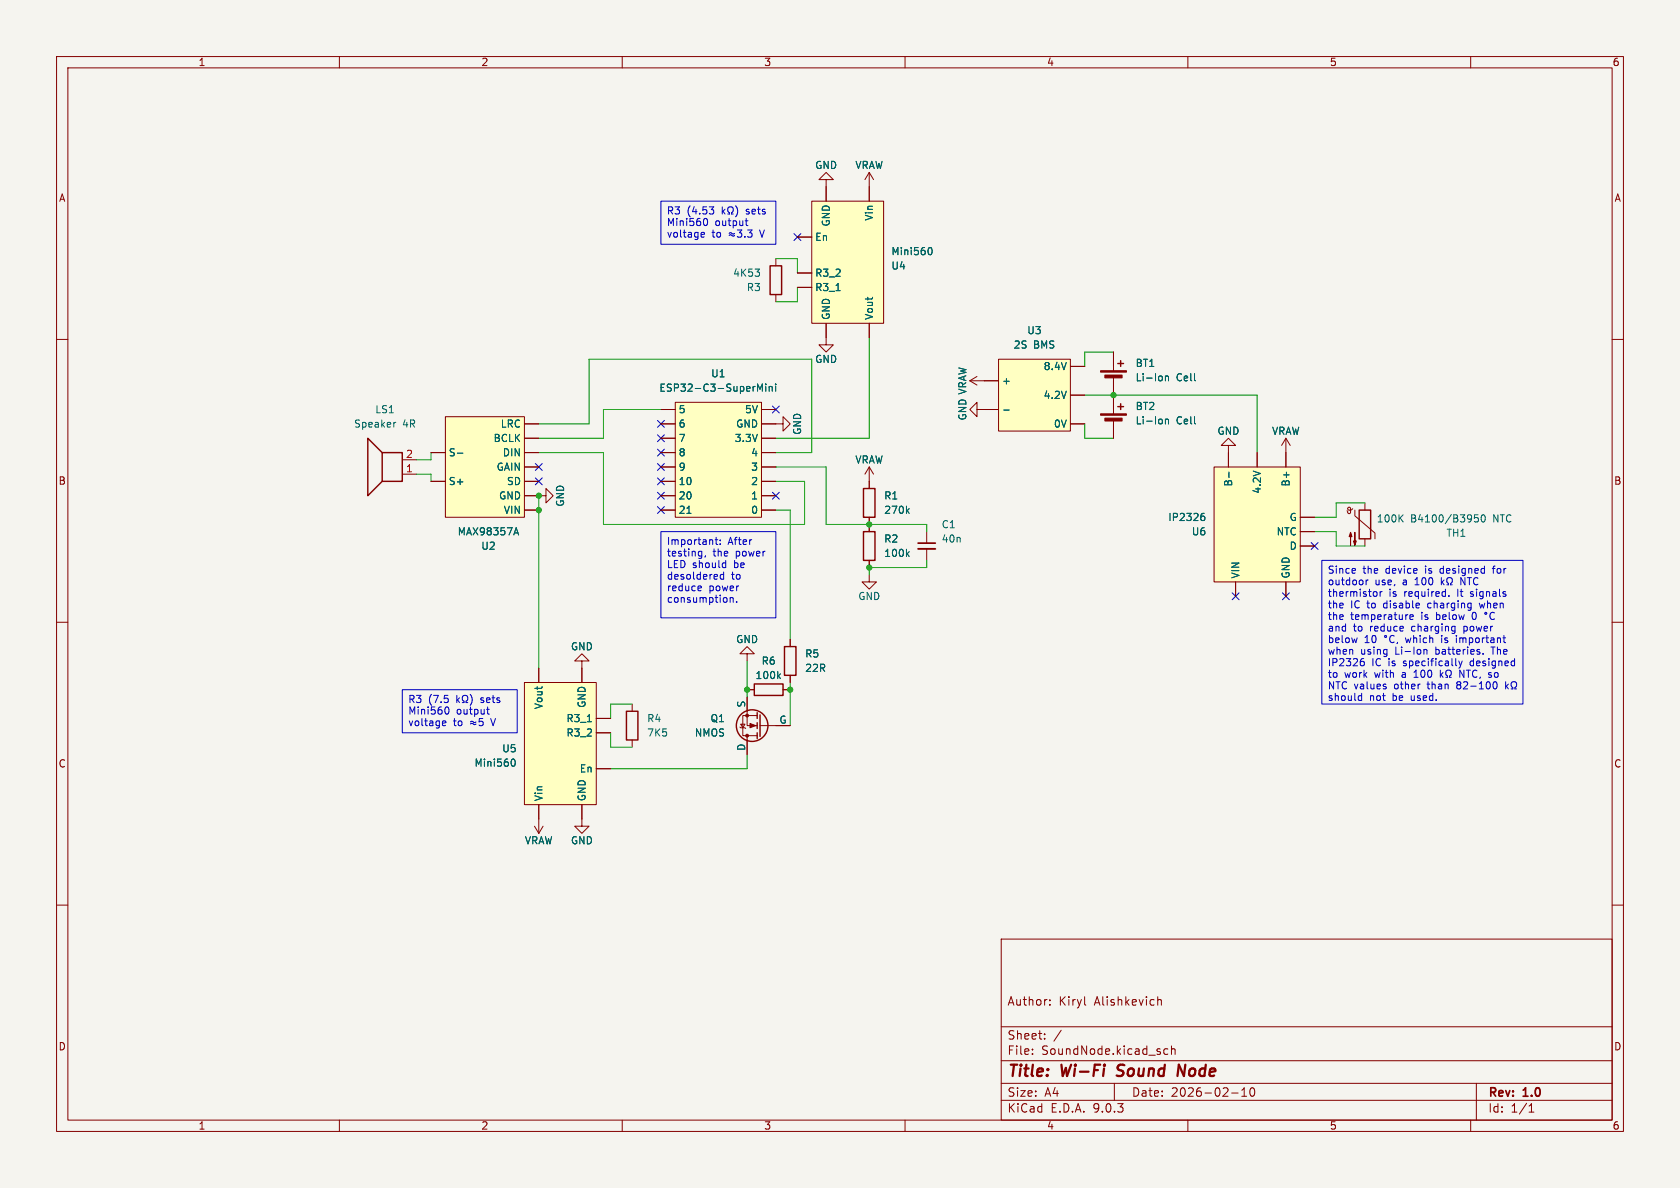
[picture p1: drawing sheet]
<svg xmlns="http://www.w3.org/2000/svg" width="297mm" height="210mm" viewBox="0 0 297 210" stroke-linecap="round" stroke-linejoin="round" font-family="sans-serif">
<path d="M0 0h297v210h-297z" fill="#f5f4ef" stroke="#f5f4ef" stroke-width=".18"/>
<g fill="none" stroke="#840000" stroke-width=".18">
<path d="M10 10h277v190h-277zM12 12h273v186h-273zM60 10v2M110 10v2M160 10v2M210 10v2M260 10v2M10 60h2M196.8 62.2v3.3M196.8 66.5v3.4M217.2 78.7h1.2l-1.2-1.2-1.3 1.2h1.3v1.3M285 60h2"/>
<path d="M95.2 87.6h1.3v-1.2l1.3 1.2-1.3 1.3v-1.3M153.7 92.7v1.3M153.7 99.1v1.2M238.1 90.3l.2 .4 .2 .1M239.1 89.9l-.2 .2-.3 .1-.3-.1v-.3l.3-.1 .2 .2v.7l-.3 .2M239.5 90.2v1l3.6 3v1.1M241.3 88.9v1.3M241.3 95.3v1.2M10 110h2M285 110h2M111.8 124.5v1.2M111.8 130.8v1.3"/>
<path d="M130.8 128.5l.1 .2h.8l.1 .1M130.9 128h.8l-.4 .7zM132.1 123.2v5.1h1.8M132.1 130v3.4M133.9 126.5h-2.6v3.5h2.6M134.4 128.3h5.3M10 160h2M177 166h108v32h-108zM185.6 177.6v.1M185.6 176.8v.1M191.7 177.5l.3 .2M204.7 176.2v1.5"/>
<path d="M204.7 176.8l.2-.1 .3 .1 .1 .9M285 160h2M60 198v2M110 198v2M160 198v2M177 194.5h108M177 191.5h108M177 187.5h108M177 181.5h108M182.5 186.3v.1M182.5 185.5v.1M184.7 183.6v.1"/>
<path d="M184.7 182.8v.1M187.6 182.1l-1.3 2M197 191.5v3M206.5 185.5l-.5-.1-.3 .3v.4l.2 .2h.6M207.1 185.5l.2-.1 .4 .1v.9M207.1 184.9v1.5M210 198v2M217.7 193.2h1.2M219.5 193.8h.9M219.5 192.7l.5-.4v1.5M221.1 192.4l.2-.1a.81 .81 0 0 1 .6 .6 .81 .81 0 0 1-.3 .8l-.1 .1a.81 .81 0 0 1-.4-1.4zM260 198v2"/>
<path d="M261 191.5v6.5M270.3 196.6h.9M270.3 195.5l.4-.4v1.5"/>
</g>
<path d="M197.4 190.1l.3 .1M197.7 188.4l-.1 .4v.2M208.2 190.2l.2-2 .9 2" fill="none" stroke="#840000" stroke-width=".4"/>
<g fill="#840000" stroke="#840000" stroke-width=".18">
<path d="M194.6 65.5h4.5v.3h-4.5z"/>
<path d="M195.3 66.3h3.1v.5h-3.1z"/>
<path d="M132.6 127.9l1 .4-1 .4z"/>
<path d="M238.8 94.1l.2 .8h-.5l.3-.8v2.3z"/>
<path d="M239.5 94.1v2.3l-.2-.8h.5l-.3 .8z"/>
<circle cx="132.1" cy="130" r=".25"/>
<circle cx="132.1" cy="126.5" r=".25"/>
</g>
<g fill="none" stroke="#840000" stroke-width=".25">
<path d="M197.6 64.3h1M198.1 63.8v1M152.7 94h2v5.1h-2zM240.3 90.2h2v5.1h-2zM110.7 125.7h2.1v5.1h-2.1zM133.9 126v1M133.9 127.8v1M133.9 129.5v1.1M134.4 126.4v3.8"/>
<circle cx="133" cy="128.3" r="2.79"/>
</g>
<path d="M206 66.5v.8M206 66.6l.2-.1h.3l.1 .8M160.4 97.9l.3 .5M160.7 97.5l-.4 .5M247.5 91.5l.6 .8M248.1 91l-.8 .7M261.3 91h-.6l-.1 .6 .2-.1h.4l.2 .2-.1 .5-.2 .1-.5-.1M262 91.1l.1-.1a.68 .68 0 0 1 .5 .6 .68 .68 0 0 1-.5 .7l-.1-.1-.2-.4z" fill="none" stroke="#006464" stroke-width=".18"/>
<path d="M119.4 71.1h15.2v20.3h-15.2z" fill="#ffffc2"/>
<g fill="none" stroke="#840000" stroke-width=".18">
<path d="M146 31.8h1.3l-1.3-1.3-1.2 1.3h1.2v1.2M137.2 45.7v1.3M137.2 52.1v1.2M116.8 72.4h2.6M116.8 74.9h2.6M116.8 77.5h2.6M119.4 71.1h15.2v20.3h-15.2zM134.6 72.4h2.6M134.6 74.9h2.6M134.6 77.5h2.6M171.4 67.3l1.3 .8M171.4 67.3h2.6"/>
<path d="M172.7 72.4v-1.3l-1.3 1.3 1.3 1.3v-1.3h1.3M172.7 66.5l-1.3 .8M196.8 69.9v3.3M196.8 74.2v3.3M116.8 80h2.6M116.8 82.6h2.6M116.8 85.1h2.6M116.8 87.6h2.6M116.8 90.2h2.6M134.6 80h2.6M134.6 82.6h2.6M134.6 85.1h2.6"/>
<path d="M134.6 87.6h2.6M134.6 90.2h2.6M153.7 82.6l-.8 1.2M153.7 82.6l.7 1.2M153.7 82.6v2.5M132.1 115.6h1.2l-1.2-1.3-1.3 1.3h1.3v1.2"/>
</g>
<path d="M133.5 47.6h.8l-.5 .5M134.1 48.1l.2 .2-.2 .5M133.9 69.2v-1.3l.4 .9 .5-.9v1.3M135.4 67.9v.1M135.4 68.3v.9M136 68.3v.9M136 68.4l.2-.1 .3 .1v.8M137.1 67.9v.1M137.1 68.3v.9M206 74.1v.8M206 74.2l.2-.1 .3 .1 .1 .7M121.4 90.7h.8" fill="none" stroke="#006464" stroke-width=".18"/>
<path d="M136.1 47h2.1v5.1h-2.1zM197.6 71.9h1M198.1 71.4v1" fill="none" stroke="#840000" stroke-width=".25"/>
<g fill="#840000" stroke="#840000" stroke-width=".18">
<path d="M194.6 73.2h4.5v.2h-4.5z"/>
<path d="M195.3 73.9h3.1v.5h-3.1z"/>
</g>
<path d="M143.5 35.6h12.7v21.6h-12.7z" fill="#ffffc2"/>
<g fill="none" stroke="#840000" stroke-width=".18">
<path d="M143.5 35.6h12.7v21.6h-12.7zM146 33v2.6M153.7 30.5v5.1M153.7 30.5l-.8 1.3M153.7 30.5l.7 1.3M141 50.8h2.5M141 48.3h2.5M141 41.9h2.5M146 57.2v3.8h1.3l-1.3 1.2-1.2-1.2h1.2M153.7 57.2v2.5M227.3 77.5l-.7 1.2M227.3 77.5l.8 1.2"/>
<path d="M227.3 77.5v2.5"/>
</g>
<path d="M147.8 51.4h.7M164.2 43.9l.2-.1a.68 .68 0 0 1 .4 .6 .68 .68 0 0 1-.4 .6l-.2-.1" fill="none" stroke="#006464" stroke-width=".18"/>
<path d="M176.5 63.5h12.7v12.7h-12.7z" fill="#ffffc2"/>
<path d="M174 67.3h2.5M174 72.4h2.5M176.5 63.5h12.7v12.7h-12.7zM189.2 64.8h2.6M189.2 69.9h2.6M189.2 74.9h2.6" fill="none" stroke="#840000" stroke-width=".18"/>
<path d="M177.4 72.5h1" fill="none" stroke="#006464" stroke-width=".18"/>
<path d="M214.6 82.6h15.3v20.3h-15.3z" fill="#ffffc2"/>
<path d="M71.1 83.8h2.6M71.1 81.3h2.6M214.6 82.6h15.3v20.3h-15.3zM217.2 80v2.6M222.2 80v2.6M227.3 80v2.6M229.9 96.5h2.5M229.9 94h2.5M229.9 91.4h2.5M218.4 102.9v2.5M227.3 102.9v2.5" fill="none" stroke="#840000" stroke-width=".18"/>
<path d="M70 74.7l-.3 .1M212.5 91.2h.3l.2 .3-.1 .4-.4 .1M212.9 90.7l-.4 .1M217.3 83.5v.9" fill="none" stroke="#006464" stroke-width=".18"/>
<path d="M67.6 80h3.5v5.1h-3.5zM67.6 80l-2.6-2.5v10.1l2.6-2.5" fill="none" stroke="#840000" stroke-width=".25"/>
<path d="M78.7 73.7h14v17.7h-14z" fill="#ffffc2"/>
<g fill="none" stroke="#840000" stroke-width=".18">
<path d="M78.7 73.7h14v17.7h-14zM92.7 74.9h2.5M92.7 77.5h2.5M137.2 74.9h1.2v-1.2l1.3 1.2-1.3 1.3v-1.3M76.2 80h2.5M76.2 85.1h2.5M92.7 80h2.5M92.7 82.6h2.5M92.7 85.1h2.5M92.7 87.6h2.5M92.7 90.2h2.5M153.7 85.1v1.3"/>
<path d="M153.7 91.4v1.3M163.8 94v2M163.8 97v2.1M102.9 116.8h1.2l-1.2-1.2-1.3 1.2h1.3v1.3M139.7 113v1.3M139.7 119.4v1.3M153.7 101.6v1.3h1.2l-1.2 1.2-1.3-1.2h1.3M132.1 121.9h1.2M138.4 121.9h1.3M94.5 146.1l.7 1.2M95.2 144.8v2.5M96 146.1l-.8 1.2"/>
<path d="M102.9 144.8v1.3h1.2l-1.2 1.2-1.3-1.2h1.3"/>
</g>
<path d="M80.9 80.1h.9M91 94.2h.6M91.3 93.3l.4 1.3M160.4 90.3l.3 .4M160.7 89.9l-.4 .5M137.6 119.5l.4 .5M138 119.1l-.5 .5" fill="none" stroke="#006464" stroke-width=".18"/>
<path d="M162.3 96h3.1" fill="none" stroke="#840000" stroke-width=".3"/>
<path d="M162.3 97h3.1" fill="none" stroke="#840000" stroke-width=".33"/>
<path d="M152.7 86.4h2v5h-2zM138.7 114.3h2v5.1h-2zM133.3 120.9h5.1v2h-5.1z" fill="none" stroke="#840000" stroke-width=".25"/>
<path d="M92.7 120.7h12.7v21.5h-12.7z" fill="#ffffc2"/>
<g fill="none" stroke="#840000" stroke-width=".18">
<path d="M146 33v2.6M153.7 33v2.6M141 50.8h2.5M141 48.3h2.5M141 41.9h2.5M146 57.2v2.5M153.7 57.2v2.5M92.7 74.9h2.5M92.7 77.5h2.5M116.8 72.4h2.6M116.8 74.9h2.6M116.8 77.5h2.6"/>
<path d="M134.6 72.4h2.6M134.6 74.9h2.6M134.6 77.5h2.6M174 72.4h2.5M174 67.3h2.5M189.2 74.9h2.6M189.2 64.8h2.6M189.2 69.9h2.6M196.8 62.2v2.6M196.8 67.3v5.1M196.8 74.9v2.6M76.2 80h2.5"/>
<path d="M76.2 85.1h2.5M92.7 80h2.5M92.7 82.6h2.5M92.7 85.1h2.5M92.7 87.6h2.5M92.7 90.2h2.5M116.8 80h2.6M116.8 82.6h2.6M116.8 85.1h2.6M116.8 87.6h2.6M116.8 90.2h2.6M134.6 80h2.6"/>
<path d="M134.6 82.6h2.6M134.6 85.1h2.6M134.6 87.6h2.6M134.6 90.2h2.6M153.7 85.1v1.3M153.7 91.4v2.6M153.7 99.1v1.2M217.2 80v2.6M222.2 80v2.6M227.3 80v2.6M229.9 96.5h2.5M229.9 94h2.5"/>
<path d="M229.9 91.4h2.5M95.2 118.1v2.6M102.9 118.1v2.6M139.7 113v1.3M139.7 119.4v1.3M218.4 102.9v2.5M227.3 102.9v2.5M92.7 120.7h12.7v21.5h-12.7zM105.4 127h2.5M105.4 129.5h2.5M105.4 135.9h2.5M132.1 123.2v2.5"/>
<path d="M132.1 130.8v2.6M132.1 121.9h1.2M137.2 128.3h2.5M138.4 121.9h1.3M95.2 142.2v2.6M102.9 142.2v2.6"/>
</g>
<g fill="none" stroke="#006464" stroke-width=".18">
<path d="M147.8 51.4h.7M164.2 43.9l.2-.1a.68 .68 0 0 1 .4 .6 .68 .68 0 0 1-.4 .6l-.2-.1M133.9 69.2v-1.3l.4 .9 .5-.9v1.3M135.4 67.9v.1M135.4 68.3v.9M136 68.3v.9M136 68.4l.2-.1 .3 .1v.8M137.1 67.9v.1M137.1 68.3v.9M177.4 72.5h1M206 66.5v.8M206 74.1v.8"/>
<path d="M206 74.2l.2-.1 .3 .1 .1 .7M206 66.6l.2-.1h.3l.1 .8M80.9 80.1h.9M91 94.2h.6M91.3 93.3l.4 1.3M121.4 90.7h.8M160.4 97.9l.3 .5M160.4 90.3l.3 .4M160.7 97.5l-.4 .5M160.7 89.9l-.4 .5M212.5 91.2h.3l.2 .3-.1 .4-.4 .1M212.9 90.7l-.4 .1"/>
<path d="M217.3 83.5v.9M137.6 119.5l.4 .5M138 119.1l-.5 .5M90.5 134.3l.2-.1a.68 .68 0 0 1 .4 .6 .68 .68 0 0 1-.4 .7l-.2-.2M103.8 127.6h.8"/>
</g>
<g fill="none" stroke="#009600" stroke-width=".18">
<path d="M137.2 45.7h3.8v2.6M141 50.8v2.5h-3.8M153.7 59.7v17.8h-16.5M95.2 74.9h8.9v-11.4h39.4v16.5h-6.3M116.8 72.4h-10.1v5.1h-11.5M191.8 74.9v2.6h5M191.8 69.9h30.4v10.1M196.8 62.2h-5v2.6M73.7 83.8h2.5v1.3M76.2 80v1.3h-2.5M95.2 80h11.5v12.7h35.5v-7.6h-5M95.2 87.6v30.5"/>
<path d="M137.2 82.6h8.8v10.1h17.8v1.3M137.2 90.2h2.5v22.8M163.8 99.1v1.2h-10.1v1.3M232.4 94h3.8v2.5h5.1M241.3 88.9h-5.1v2.5h-3.8M132.1 116.8v6.4M107.9 129.5v2.6h3.9M111.8 124.5h-3.9v2.5M132.1 133.4v2.5h-24.2M139.7 120.7v7.6"/>
</g>
<g fill="none" stroke="#000084" stroke-width=".18">
<path d="M140.4 41.3l1.2 1.2M141.6 41.3l-1.2 1.2M116.2 76.9l1.2 1.2M116.2 79.4l1.2 1.2M116.2 74.3l1.2 1.2M117.4 76.9l-1.2 1.2M117.4 79.4l-1.2 1.2M117.4 74.3l-1.2 1.2M136.6 71.8l1.2 1.2M137.8 71.8l-1.2 1.2M94.6 81.9l1.3 1.3M94.6 84.5l1.3 1.2"/>
<path d="M95.9 81.9l-1.3 1.3M95.9 84.5l-1.3 1.2M116.2 89.6l1.2 1.2M116.2 87l1.2 1.2M116.2 84.5l1.2 1.2M116.2 81.9l1.2 1.3M117.4 89.6l-1.2 1.2M117.4 87l-1.2 1.2M117.4 84.5l-1.2 1.2M117.4 81.9l-1.2 1.3M136.6 87l1.2 1.2M137.8 87l-1.2 1.2"/>
<path d="M231.8 95.9l1.2 1.2M233 95.9l-1.2 1.2M217.8 104.8l1.2 1.2M219 104.8l-1.2 1.2M226.7 104.8l1.2 1.2M227.9 104.8l-1.2 1.2"/>
</g>
<g fill="none" stroke="#0000c2" stroke-width=".18">
<path d="M116.8 35.6h20.4v7.6h-20.4zM125.1 39.1l-.1 .7-.2 .1-.3-.1M125.4 36.6h.8l-.4 .4M125.9 37l.3 .3v.3l-.3 .2M127.7 36.6v1.2M127.8 37.4l.4 .4M128.2 37l-.5 .5M128.7 37.8h.3v-.2a.54 .54 0 0 1-.3-.7 .54 .54 0 0 1 .7-.3 .58 .58 0 0 1-.1 1v.2h.3M130 36.4a1.46 1.46 0 0 1 0 1.9M131.7 39h.5M131.9 38.6v1.1l.3 .2M124 41.9h.5"/>
<path d="M124 41.1h.4l.1 .3-.6 .1M128.9 41.6l.2-.1 .5 .2 .3-.1M129.3 41.2l.3 .2 .3-.1M131.1 41.3v.4l-.1 .2h-.5l-.1-.1M131.7 41.8v.1M132.2 40.7h.8l-.5 .4 .4 .2v.5l-.2 .1-.5-.1M116.8 94h20.4v15.2h-20.4zM124.1 97.5v1l-.2 .2M124.1 98.2l-.2 .1M124.7 98.2l-.1 .3M126.4 95.4h.5M126.6 95v1.1l.3 .2"/>
<path d="M127.3 96.1v.2M127.3 95.5v.1M127.9 99.5l.4 .1M128.3 99.1v1.2M233.7 99.1h35.5v25.4h-35.5zM123.6 103.6h.3l.1 .3-.6 .1M123.9 104.4h-.3M127.9 101.6l-.3-.1-.3 .3 .1 .5h.5M127.9 101.1v1.3M128.3 100.3h-.4M129.1 105.6v.9M129.6 105.8v.7"/>
<path d="M130.2 106.4v.1M239.6 100.5v.3l-.6 .1M239.9 112.8l-.2 .8M241.1 117v.6l-.4 .1M241.5 102.5v.9M241.9 102.5l-.4 .3M243.3 104.6l.1 .6-.1 .2h-.3M244 104.6v.8M244.1 104.6l-.1 .2M244.8 112.5l.2 .2 .1-.2M245.8 112.5a.59 .59 0 0 0-.1 .8 .59 .59 0 0 0 .8 .2M247.1 113.5l-.2 .3"/>
<path d="M248.8 108.7h.1M249.2 109.1l.7-.1-.1-.3h-.4l-.2 .1 .1 .7h.5M250 119.7h.7M251.7 114.8v.8M251.7 114.9l.2-.1 .3 .1 .1 .7M254.6 118.5v1.2M254.7 119.3l.4 .4M254.8 102.1v1.3M254.9 102.9l.4 .5M255.1 118.9l-.5 .5M255.3 102.5l-.5 .5M255.6 118.8l.1 .5 .2 .2v.2h-.3"/>
<path d="M255.8 102.5v.5l.3 .1v.3h-.3M256.1 105.3v.1M256.6 118.8l-.1 .5-.2 .2v.2h.3M256.7 102.5v.5l-.3 .1v.3h.3M257.1 110.7l.1 .1M257.2 110.7v1l-.1 .2M257.2 111.5l-.1 .1M257.4 117.6l.1 .1M257.5 112.3v.2M257.5 112.8v.8M257.9 116.8l.3 .9M258.1 119.7v-1.2l.7 1.2"/>
<path d="M258.2 117.7l-.3 .4M258.3 103.4v-1.3l.7 1.3M258.5 116.8l-.3 .9M261.5 106.6l.3 .9M262.2 115.5v.1M262.5 108.4l.2 .2 .2-.2M263.5 108.4a.59 .59 0 0 0-.1 .8 .59 .59 0 0 0 .8 .2M263.8 100.5h.5M264.1 100.1l-.1 1.2M265.7 112.8h.5M265.9 113.5l.3 .1M71.1 121.9h20.3v7.6h-20.3z"/>
<path d="M78.3 128.2h.5M78.3 127.5l.3-.1 .2 .3-.6 .2M79.3 125.2l.1 .6-.2 .3-.1 .1-.3-.1M80.8 122.9v1.3M80.9 123.7l.3 .5M81.2 123.3l-.4 .5M81.7 124.2h.3v-.2a.54 .54 0 0 1-.2-.8 .54 .54 0 0 1 .7-.2 .58 .58 0 0 1-.1 1v.2h.3M83.1 122.7a1.46 1.46 0 0 1 0 2M83.2 128l.2-.1 .5 .2 .2-.1M83.6 127.6l.3 .1 .2-.1M85.4 127.6v.4l-.1 .2-.4 .1-.2-.1M86 125.4h.5"/>
<path d="M86.2 125v1.1l.3 .1M240.4 123h.3M240.7 122.6v1.2M240.7 123.8h-.3M245 121.4v.3M264.7 121l-.2 .7-.3 .1-.2-.3M266.2 120.5v1.3M266.3 121.3l.4 .5M266.7 120.9l-.5 .5M267.1 121.8h.3v-.3a.54 .54 0 0 1-.2-.7 .54 .54 0 0 1 .7-.2 .58 .58 0 0 1-.1 .9v.3h.3"/>
</g>
<g fill="#009600" stroke="#009600" stroke-width=".18">
<circle cx="153.7" cy="92.7" r=".46"/>
<circle cx="153.7" cy="100.3" r=".46"/>
<circle cx="196.8" cy="69.9" r=".46"/>
<circle cx="132.1" cy="121.9" r=".46"/>
<circle cx="139.7" cy="121.9" r=".46"/>
<circle cx="95.2" cy="87.6" r=".46"/>
<circle cx="95.2" cy="90.2" r=".46"/>
</g>
<g font-size="2.8" fill="#840000">
<text x="178" y="190.9">Title:</text>
<text x="187.7" y="190.9">Wi-Fi</text>
<text x="198.4" y="190.9">Sound</text>
<text x="209.8" y="190.9">Node</text>
</g>
<g font-size="2.1" fill="#840000">
<text x="178" y="178">Author:</text>
<text x="187.2" y="178">Kiryl</text>
<text x="193.5" y="178">Alishkevich</text>
<text x="178" y="184">Sheet:</text>
<text x="178" y="186.7">File:</text>
<text x="184.1" y="186.7">SoundNode.kicad_sch</text>
<text x="178" y="196.9">KiCad</text>
<text x="178" y="194.1">Size:</text>
<text x="184.7" y="194.1">A4</text>
<text x="185.7" y="196.9">E.D.A.</text>
<text x="193.3" y="196.9">9.0.3</text>
<text x="200" y="194.1">Date:</text>
<text x="207" y="194.1">2026-02-10</text>
<text x="263" y="194.3">Rev:</text>
<text x="263" y="196.9">Id:</text>
<text x="267.1" y="196.9">1/1</text>
<text x="269.4" y="194.3">1.0</text>
</g>
<g font-size="1.8" fill="#840000">
<text x="35" y="11.9">1</text>
<text x="85" y="11.9">2</text>
<text x="135" y="11.9">3</text>
<text x="185" y="11.9">4</text>
<text x="235" y="11.9">5</text>
<text x="285" y="11.9">6</text>
<text x="10.3" y="35.9">A</text>
<text x="285.3" y="35.9">A</text>
<text x="10.3" y="85.9">B</text>
<text x="285.3" y="85.9">B</text>
<text x="10.3" y="135.9">C</text>
<text x="285.3" y="135.9">C</text>
<text x="10.3" y="185.9">D</text>
<text x="285.3" y="185.9">D</text>
<text x="35" y="199.9">1</text>
<text x="85" y="199.9">2</text>
<text x="135" y="199.9">3</text>
<text x="185" y="199.9">4</text>
<text x="235" y="199.9">5</text>
<text x="285" y="199.9">6</text>
</g>
<g font-size="1.8" fill="#006464">
<text x="144" y="30.1">GND</text>
<text x="151.1" y="30.1">VRAW</text>
<text x="146.9" y="40.1" transform="rotate(-90 146.9 40.1)">GND</text>
<text x="154.5" y="39.1" transform="rotate(-90 154.5 39.1)">Vin</text>
<text x="144" y="42.8">En</text>
<text x="157.5" y="45.3">Mini560</text>
<text x="157.5" y="47.9">U4</text>
<text x="129.5" y="49.1">4K53</text>
<text x="131.9" y="51.7">R3</text>
<text x="144" y="51.7">R3_1</text>
<text x="144" y="49.1">R3_2</text>
<text x="146.9" y="56.6" transform="rotate(-90 146.9 56.6)">GND</text>
<text x="154.5" y="56.6" transform="rotate(-90 154.5 56.6)">Vout</text>
<text x="181.5" y="59.3">U3</text>
<text x="144" y="64.4">GND</text>
<text x="179.1" y="61.8">2S</text>
<text x="182.7" y="61.8">BMS</text>
<text x="184.4" y="65.6">8.4V</text>
<text x="200.7" y="65.1">BT1</text>
<text x="116.5" y="69.4">ESP32-C3-SuperMini</text>
<text x="125.6" y="66.9">U1</text>
<text x="177" y="68.2">+</text>
<text x="184.4" y="70.7">4.2V</text>
<text x="200.7" y="67.6">Li-Ion</text>
<text x="207.9" y="67.6">Cell</text>
<text x="62.5" y="75.8">Speaker</text>
<text x="66.2" y="73.3">LS1</text>
<text x="71.2" y="75.8">4R</text>
<text x="88.4" y="75.8">LRC</text>
<text x="119.9" y="73.3">5</text>
<text x="119.9" y="75.8">6</text>
<text x="130" y="75.8">GND</text>
<text x="131.6" y="73.3">5V</text>
<text x="141.8" y="77" transform="rotate(-90 141.8 77)">GND</text>
<text x="171" y="74.4" transform="rotate(-90 171 74.4)">GND VRAW</text>
<text x="186.2" y="75.8">0V</text>
<text x="200.7" y="72.7">BT2</text>
<text x="200.7" y="75.2">Li-Ion</text>
<text x="207.9" y="75.2">Cell</text>
<text x="215.1" y="77.1">GND</text>
<text x="224.8" y="77.1">VRAW</text>
<text x="79.2" y="80.9">S-</text>
<text x="87.2" y="78.3">BCLK</text>
<text x="87.7" y="83.4">GAIN</text>
<text x="88.8" y="80.9">DIN</text>
<text x="119.9" y="78.3">7</text>
<text x="119.9" y="80.9">8</text>
<text x="119.9" y="83.4">9</text>
<text x="129.8" y="78.3">3.3V</text>
<text x="132.7" y="80.9">4</text>
<text x="132.7" y="83.4">3</text>
<text x="151.1" y="82.1">VRAW</text>
<text x="79.2" y="86">S+</text>
<text x="88.1" y="88.5">GND</text>
<text x="89.5" y="86">SD</text>
<text x="99.9" y="89.7" transform="rotate(-90 99.9 89.7)">GND</text>
<text x="119.9" y="86">10</text>
<text x="119.9" y="88.5">20</text>
<text x="132.7" y="86">2</text>
<text x="132.7" y="88.5">1</text>
<text x="156.2" y="88.5">R1</text>
<text x="218" y="86.1" transform="rotate(-90 218 86.1)">B-</text>
<text x="223.1" y="87.4" transform="rotate(-90 223.1 87.4)">4.2V</text>
<text x="228.2" y="86.1" transform="rotate(-90 228.2 86.1)">B+</text>
<text x="80.8" y="94.8">MAX98357A</text>
<text x="89" y="91">VIN</text>
<text x="119.9" y="91">21</text>
<text x="132.7" y="91">0</text>
<text x="156.2" y="91">270k</text>
<text x="166.4" y="93.6">C1</text>
<text x="206.4" y="92.3">IP2326</text>
<text x="210.6" y="94.8">U6</text>
<text x="225.6" y="94.8">NTC</text>
<text x="227.9" y="92.3">G</text>
<text x="243.3" y="92.6">100K</text>
<text x="249.4" y="92.6">B4100/B3950</text>
<text x="255.6" y="95.1">TH1</text>
<text x="264.1" y="92.6">NTC</text>
<text x="85" y="97.4">U2</text>
<text x="156.2" y="96.1">R2</text>
<text x="156.2" y="98.7">100k</text>
<text x="166.4" y="96.1">40n</text>
<text x="227.9" y="97.4">D</text>
<text x="151.6" y="106.3">GND</text>
<text x="219.3" y="102.4" transform="rotate(-90 219.3 102.4)">VIN</text>
<text x="228.2" y="102.4" transform="rotate(-90 228.2 102.4)">GND</text>
<text x="130" y="113.9">GND</text>
<text x="100.8" y="115.2">GND</text>
<text x="134.5" y="117.7">R6</text>
<text x="142.2" y="116.4">R5</text>
<text x="142.2" y="119">22R</text>
<text x="96.1" y="125.5" transform="rotate(-90 96.1 125.5)">Vout</text>
<text x="103.7" y="125.2" transform="rotate(-90 103.7 125.2)">GND</text>
<text x="131.8" y="125.2" transform="rotate(-90 131.8 125.2)">S</text>
<text x="133.5" y="120.2">100k</text>
<text x="100" y="127.9">R3_1</text>
<text x="100" y="130.4">R3_2</text>
<text x="114.3" y="127.9">R4</text>
<text x="114.3" y="130.4">7K5</text>
<text x="122.7" y="130.4">NMOS</text>
<text x="125.5" y="127.9">Q1</text>
<text x="137.7" y="128">G</text>
<text x="83.8" y="135.7">Mini560</text>
<text x="88.7" y="133.2">U5</text>
<text x="102.4" y="136.8">En</text>
<text x="131.8" y="132.8" transform="rotate(-90 131.8 132.8)">D</text>
<text x="96.1" y="141.7" transform="rotate(-90 96.1 141.7)">Vin</text>
<text x="103.7" y="141.7" transform="rotate(-90 103.7 141.7)">GND</text>
<text x="92.7" y="149.5">VRAW</text>
<text x="100.8" y="149.5">GND</text>
</g>
<g font-size="1.8" fill="#0000c2">
<text x="117.8" y="38.2">R3</text>
<text x="117.8" y="40.3">Mini560</text>
<text x="121.4" y="38.2">(4.53</text>
<text x="126.4" y="40.3">output</text>
<text x="132.2" y="38.2">sets</text>
<text x="117.8" y="42.3">voltage</text>
<text x="125.9" y="42.3">to</text>
<text x="134.7" y="42.3">V</text>
<text x="117.8" y="96.7">Important:</text>
<text x="117.8" y="98.7">testing,</text>
<text x="117.8" y="100.7">LED should</text>
<text x="126" y="98.7">the</text>
<text x="128.7" y="96.7">After</text>
<text x="129.9" y="100.7">be</text>
<text x="130.2" y="98.7">power</text>
<text x="234.6" y="101.7">Since</text>
<text x="240.9" y="101.7">the</text>
<text x="245.1" y="101.7">device</text>
<text x="252.2" y="101.7">is</text>
<text x="255" y="101.7">designed</text>
<text x="264.6" y="101.7">for</text>
<text x="117.8" y="102.8">desoldered</text>
<text x="117.8" y="104.8">reduce</text>
<text x="117.8" y="106.9">consumption.</text>
<text x="125.3" y="104.8">power</text>
<text x="129.3" y="102.8">to</text>
<text x="234.6" y="103.8">outdoor</text>
<text x="234.6" y="105.8">thermistor</text>
<text x="234.6" y="107.9">the</text>
<text x="238.8" y="107.9">IC</text>
<text x="241.8" y="107.9">to</text>
<text x="243.1" y="103.8">use,</text>
<text x="244.9" y="107.9">disable</text>
<text x="245.5" y="105.8">is</text>
<text x="248.1" y="103.8">a</text>
<text x="248.3" y="105.8">required.</text>
<text x="250.4" y="103.8">100</text>
<text x="252.9" y="107.9">charging</text>
<text x="257.9" y="105.8">It</text>
<text x="258.9" y="103.8">NTC</text>
<text x="260.4" y="105.8">signals</text>
<text x="262.3" y="107.9">when</text>
<text x="234.6" y="109.9">the</text>
<text x="234.6" y="112">and</text>
<text x="238.8" y="109.9">temperature</text>
<text x="239.3" y="112">to</text>
<text x="242.3" y="112">reduce</text>
<text x="249.8" y="112">charging</text>
<text x="251.4" y="109.9">is</text>
<text x="254.2" y="109.9">below</text>
<text x="259.2" y="112">power</text>
<text x="260.7" y="109.9">0</text>
<text x="234.6" y="114">below</text>
<text x="234.6" y="116.1">when</text>
<text x="234.6" y="118.1">IP2326</text>
<text x="240.5" y="116.1">using</text>
<text x="241.2" y="114">10</text>
<text x="242.5" y="118.1">IC</text>
<text x="245.6" y="118.1">is</text>
<text x="246.8" y="116.1">Li-Ion</text>
<text x="248.4" y="118.1">specifically</text>
<text x="248.8" y="114">which</text>
<text x="254" y="116.1">batteries.</text>
<text x="255.3" y="114">is</text>
<text x="258.1" y="114">important</text>
<text x="260.4" y="118.1">designed</text>
<text x="264.2" y="116.1">The</text>
<text x="72.1" y="124.6">R3</text>
<text x="75.7" y="124.6">(7.5</text>
<text x="85.3" y="124.6">sets</text>
<text x="234.6" y="120.1">to</text>
<text x="234.6" y="122.2">NTC values</text>
<text x="234.6" y="124.2">should</text>
<text x="237.7" y="120.1">work</text>
<text x="242.1" y="124.2">not</text>
<text x="243.1" y="120.1">with</text>
<text x="246.3" y="124.2">be</text>
<text x="246.6" y="122.2">other</text>
<text x="248.1" y="120.1">a</text>
<text x="249.7" y="124.2">used.</text>
<text x="250.4" y="120.1">100</text>
<text x="252.7" y="122.2">than</text>
<text x="258" y="122.2">82-100</text>
<text x="258.9" y="120.1">NTC, so</text>
<text x="72.1" y="126.6">Mini560</text>
<text x="72.1" y="128.7">voltage</text>
<text x="80.1" y="128.7">to</text>
<text x="80.7" y="126.6">output</text>
<text x="87.1" y="128.7">V</text>
</g>
<g font-size="1.8" fill="#a90000">
<text x="71.7" y="83.6">1</text>
<text x="71.7" y="81">2</text>
</g>
</svg>
